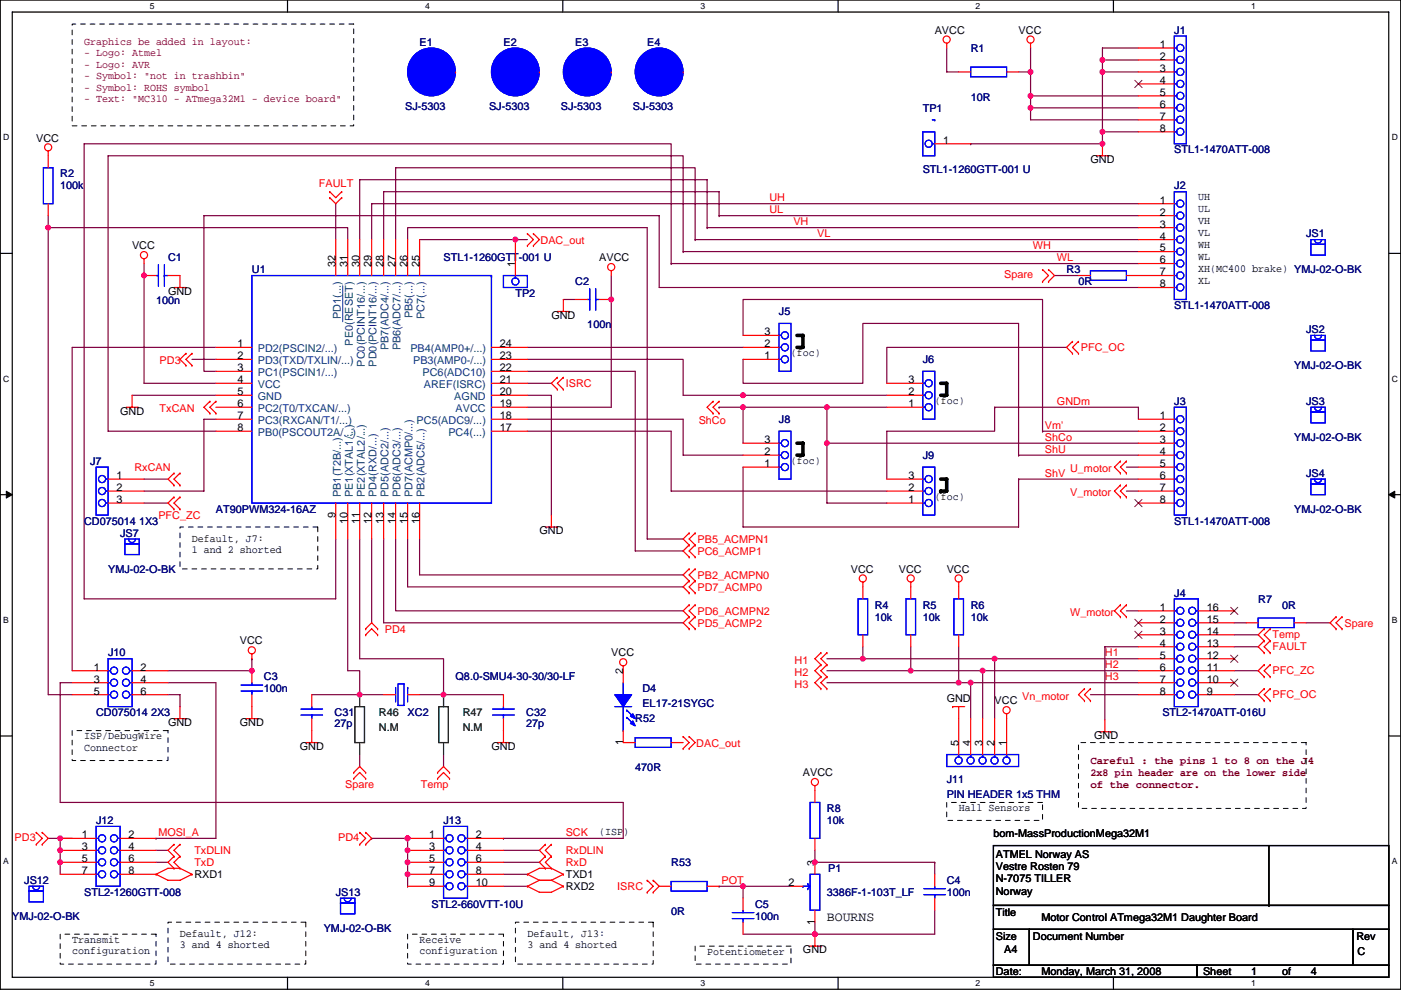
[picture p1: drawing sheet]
<svg xmlns="http://www.w3.org/2000/svg" width="297mm" height="210mm" viewBox="0 0 297 210" stroke-linecap="round" stroke-linejoin="round" font-family="sans-serif">
<path d="M.1 0h296.9v209.8h-296.9zM2.6 2.6h291.8v204.7h-291.8z" fill="none" stroke="#000" stroke-width=".25"/>
<g fill="#fff">
<path d="M31.8 .3h1v2h-1z"/>
<path d="M31.8 207.5h1v2.1h-1z"/>
</g>
<path d="M61 0v2.6M61 207.3v2.5" fill="none" stroke="#000" stroke-width=".25"/>
<g fill="#fff">
<path d="M90.1 .3h1v2h-1z"/>
<path d="M90.1 207.5h1v2.1h-1z"/>
</g>
<path d="M119.3 0v2.6M119.3 207.3v2.5" fill="none" stroke="#000" stroke-width=".25"/>
<g fill="#fff">
<path d="M148.5 .3h1v2h-1z"/>
<path d="M148.5 207.5h1v2.1h-1z"/>
</g>
<path d="M177.7 0v2.6M177.7 207.3v2.5" fill="none" stroke="#000" stroke-width=".25"/>
<g fill="#fff">
<path d="M206.9 .3h1v2h-1z"/>
<path d="M206.9 207.5h1v2.1h-1z"/>
</g>
<path d="M236.1 0v2.6M236.1 207.3v2.5" fill="none" stroke="#000" stroke-width=".25"/>
<g fill="#fff">
<path d="M265.2 .3h1v2h-1z"/>
<path d="M265.2 207.5h1v2.1h-1z"/>
<path d="M.7 28.2h1.3v2h-1.3z"/>
<path d="M295.1 28.2h1.3v2h-1.3z"/>
<path d="M.7 79.3h1.3v2.1h-1.3z"/>
<path d="M295.1 79.3h1.3v2.1h-1.3z"/>
</g>
<path d="M.1 53.7h2.5M294.4 53.7h2.6" fill="none" stroke="#000" stroke-width=".25"/>
<g fill="#fff">
<path d="M.7 130.5h1.2v2h-1.2z"/>
<path d="M295.1 130.5h1.2v2h-1.2z"/>
</g>
<path d="M.1 104.9h2.5M294.4 104.9h2.6" fill="none" stroke="#000" stroke-width=".25"/>
<path d="M1.3 104.2l1.3 .7-1.3 .7zM294.4 104.9l1.3-.7v1.4z" fill="#000" stroke="#000" stroke-width=".21"/>
<g fill="#fff">
<path d="M.7 181.7h1.2v2h-1.2z"/>
<path d="M295.1 181.7h1.2v2h-1.2z"/>
</g>
<path d="M.1 156.1h2.5M294.4 156.1h2.6M210.6 179.3h83.8v12.7h-83.8zM269 179.3v12.7M210.6 192h83.8v5.1h-83.8zM210.6 197.1h7.6v7.6h-7.6zM218.2 197.1h68.6v7.6h-68.6zM269 192h.1M286.8 197.1h7.6v7.6h-7.6zM210.6 204.7h43.2v2.6h-43.2zM253.8 204.7h40.6v2.6h-40.6z" fill="none" stroke="#000" stroke-width=".25"/>
<g fill="none" stroke="#800040" stroke-width=".25">
<path d="M200.7 10.2v5.1h2.6M216 15.3h2.5M218.5 15.3h.1M218.5 10.2v5.1M218.5 15.3v5M233.7 12.7h7.7M233.7 12.7h.1M233.7 15.3h7.7M233.7 15.3h.1M233.7 12.7v17.8h-27.9M241.4 10.2h-7.7v2.5M205.8 30.5h.1"/>
<path d="M218.5 22.9v2.5h22.9M218.5 22.9h.1M218.5 20.3h.1M218.5 20.3v2.6M218.5 22.9h22.9M218.5 20.3h22.9M233.7 28h7.7M233.7 28h.1M10.2 48.3v99h5.1M10.2 48.3h.1M10.2 45.7v2.6h63.5v2.5M30.5 55.9v2.5"/>
<path d="M30.5 58.4h.1M30.5 58.4v22.9h15.3M71.2 43.2v7.6M78.8 43.2h.1M78.8 43.2v7.6M78.8 43.2h162.6M83.9 50.8v-15.2h63.5v15.2M86.4 50.8v-2.5h50.8v66h7.6M89 50.8h20.3M109.3 50.8h.1M109.3 50.8h2.5M129.6 58.4v5.1"/>
<path d="M142.3 55.9h.1M142.3 55.9v-25.4h-124.5v96.5h53.4v-12.7M142.3 55.9h99.1M144.8 53.4h.1M144.8 53.4v-20.4h-121.9v58.5h22.9M144.8 53.4h96.6M147.4 50.8h.1M147.4 50.8h94M149.9 48.3h.1M149.9 48.3v-10.2h-73.6v12.7M149.9 48.3h91.5M152.5 45.7h.1"/>
<path d="M152.5 45.7v-5h-71.2v10.1M152.5 45.7h88.9M223.6 58.4h5.1M40.7 76.2h5.1M45.8 73.7h-30.5v68.6M111.8 78.8h22.9v38.1h10.1M111.8 73.7h45.7M111.8 76.2h33v7.6h12.7M119.4 63.5h2.6M129.6 63.5h.1M129.6 63.5v22.9h-17.8M157.5 71.1v-7.6h63.5v28"/>
<path d="M157.5 76.2v5.1h25.4v-12.7h33.1v27.9M226.1 73.7h-38.1v7.6M241.4 61h-101.6v-15.3h-96.6v33.1h2.6M28 83.8h17.8M45.8 88.9h-2.6v15.3h-12.7M111.8 83.8h5.1v25.4M111.8 88.9h33v7.6h12.7M111.8 81.3h5.1M111.8 91.5h30.5v12.7h45.7M152.5 86.4h.1M152.5 86.4h5M157.5 83.8h.1"/>
<path d="M157.5 86.4h17.8v7.6M157.5 86.4v7.6M157.5 99.1v12.7h58.5v-10.2M157.5 83.8h30.5M175.3 94h.1M175.3 94v12.7h12.7M175.3 86.4h.1M175.3 94h66.1M175.3 86.4h12.7M210.9 86.4v5.1h-22.9v10.1M210.9 86.4h.1M210.9 86.4h30.5v2.5"/>
<path d="M216 96.5h.1M216 96.5h25.4M221 91.5h.1M221 91.5h20.4M238.8 99.1h2.6M30.5 101.6h5.1M30.5 106.7h5.1M73.7 114.3v28h2.6v5M76.3 114.3v25.4h17.7v7.6M78.8 114.3v17.8M81.3 114.3v17.8h63.5M83.9 114.3v15.3h60.9"/>
<path d="M86.4 114.3v10.2h58.4M89 114.3v7.6h55.8M216 101.6h.1M216 101.6h25.4M238.8 104.2h2.6M53.4 139.7v2.6h-17.8M53.4 139.7h.1M175.3 139.7h7.6M182.9 139.7h28v12.7M182.9 139.7h.1M182.9 137.2v2.5M193.1 137.2v5.1"/>
<path d="M203.3 137.2v7.6M210.9 139.7h.1M210.9 139.7h30.5M238.8 129.6h2.6M241.4 137.2h-7.2v15.5M261.7 137.2h5.1M261.7 134.6h5.1M261.7 132.1h2.5M276.9 132.1h5.1M15.3 144.8h-2.5v25.4h119.3v7.6h-25.4M35.6 147.3h2.6v2.6M35.6 144.8h10.2v33h-12.7"/>
<path d="M66.1 147.3h10.2M76.3 147.3h.1M76.3 147.3h5M89 147.3h5M94 147.3h.1M106.7 147.3h-12.7v2.6M175.3 144.8h28M175.3 142.3h17.8M193.1 142.3h.1M193.1 142.3h48.3M203.3 144.8h2.5v7.6M203.3 144.8h.1"/>
<path d="M205.8 144.8h.1M205.8 144.8h35.6M208.3 142.3h.1M208.3 142.3v10.1M231.2 147.3h10.2M261.7 142.3h5.1M261.7 147.3h5.1M10.2 177.8h2.6M12.8 177.8v2.6M12.8 177.8h.1M12.8 177.8h2.5M33.1 177.8h.1"/>
<path d="M76.3 160v2.6M78.8 177.8h.1M78.8 177.8h7.6M86.4 177.8h.1M86.4 177.8v10.2M94 160v2.6M106.7 177.8h.1M12.8 182.9h.1M12.8 180.4h.1M12.8 180.4v5M33.1 182.9h2.5M33.1 180.4h2.5"/>
<path d="M86.4 182.9h.1M86.4 180.4h.1M86.4 188h.1M106.7 182.9h7.7M106.7 185.4h5.1M106.7 180.4h7.7M106.7 188h5.1M152.5 188h.1M152.5 188h5M157.5 188h10.2M157.5 188h.1M157.5 188v2.5"/>
<path d="M172.8 195.6v2.5M172.8 180.4v2.5h25.4M172.8 198.1h.1M198.2 182.9h.1M198.2 182.9v2.5M198.2 193.1v5h-40.7"/>
</g>
<g fill="#f0f" stroke="#f0f" stroke-width=".25">
<circle cx="53.4" cy="142.2" r=".5"/>
<circle cx="233.7" cy="12.7" r=".5"/>
<circle cx="233.7" cy="15.2" r=".5"/>
<circle cx="233.7" cy="27.9" r=".5"/>
<circle cx="218.5" cy="15.2" r=".5"/>
<circle cx="218.5" cy="22.9" r=".5"/>
<circle cx="218.5" cy="20.3" r=".5"/>
<circle cx="172.8" cy="198.1" r=".5"/>
<circle cx="129.6" cy="63.5" r=".5"/>
<circle cx="210.9" cy="139.7" r=".5"/>
<circle cx="208.3" cy="142.2" r=".5"/>
<circle cx="205.8" cy="144.8" r=".5"/>
<circle cx="172.8" cy="182.9" r=".5"/>
<circle cx="30.5" cy="58.4" r=".5"/>
<circle cx="10.2" cy="48.3" r=".5"/>
<circle cx="12.7" cy="182.9" r=".5"/>
<circle cx="12.7" cy="180.3" r=".5"/>
<circle cx="12.7" cy="177.8" r=".5"/>
<circle cx="86.4" cy="182.9" r=".5"/>
<circle cx="86.4" cy="177.8" r=".5"/>
<circle cx="86.4" cy="180.3" r=".5"/>
<circle cx="157.5" cy="188" r=".5"/>
<circle cx="182.9" cy="139.7" r=".5"/>
<circle cx="193.1" cy="142.2" r=".5"/>
<circle cx="203.2" cy="144.8" r=".5"/>
<circle cx="109.3" cy="50.8" r=".5"/>
<circle cx="157.5" cy="83.8" r=".5"/>
<circle cx="175.3" cy="94" r=".5"/>
<circle cx="233.7" cy="30.5" r=".5"/>
<circle cx="157.5" cy="86.4" r=".5"/>
<circle cx="175.3" cy="86.4" r=".5"/>
<circle cx="76.2" cy="147.3" r=".5"/>
<circle cx="94" cy="147.3" r=".5"/>
<circle cx="86.4" cy="185.4" r=".5"/>
</g>
<g fill="none" stroke="#f00" stroke-width=".25">
<path d="M96.6 15.3h.1M114.4 15.3h.1M129.6 15.3h.1M144.8 15.3h.1M200.7 9.2v1M203.3 15.3h2.5M213.4 15.3h2.6M218.5 9.2v1M241.4 15.3h7.6M241.4 10.2h7.6M241.4 12.7h7.6M241.4 17.8h7.6"/>
<path d="M10.2 32v3.6M198.2 30.5h7.6M232.5 33h2.5M233.7 30.5v2.5M235 33h.1M241.4 20.3h7.6M241.4 22.9h7.6M241.4 25.4h7.6M241.4 28h7.6M10.2 43.2v2.5M30.5 54.9v1M30.5 58.4h2.6"/>
<path d="M35.6 58.4h2.6v2.6M69.9 41.9h.1M69.9 40.7h.1M69.9 41.9l1.3 1.3 1.3-1.3M69.9 40.7l1.3 1.2 1.3-1.2M71.2 50.8v7.6M72.5 41.9h.1M72.5 40.7h.1M73.7 50.8v7.6M76.3 50.8v7.6M78.8 50.8v7.6M81.3 50.8v7.6"/>
<path d="M83.9 50.8v7.6M86.4 50.8v7.6M89 50.8v7.6M109.3 50.8v7.6M111.8 49.6h.1M111.8 52.1h.1M111.8 49.6l1.3 1.2-1.3 1.3M113.1 49.6h.1M113.1 52.1h.1M113.1 49.6l1.3 1.2-1.3 1.3M129.6 57.4v1M221 57.2h.1"/>
<path d="M221 59.7h.1M221 57.2l1.3 1.2-1.3 1.3M222.3 59.7h.1M222.3 57.2h.1M222.3 57.2l1.3 1.2-1.3 1.3M228.7 58.4h2.5M238.8 58.4h10.2M241.4 43.2h7.6M241.4 45.7h7.6M241.4 48.3h7.6M241.4 50.8h7.6M241.4 53.4h7.6"/>
<path d="M241.4 55.9h7.6M36.9 61h2.5M39.4 61h.1M39.4 75h.1M39.4 77.5h.1M39.4 75l-1.2 1.2 1.2 1.3M40.7 75h.1M40.7 77.5h.1M40.7 75l-1.3 1.2 1.3 1.3M45.8 76.2h7.6M45.8 73.7h7.6M45.8 78.8h7.6"/>
<path d="M104.2 76.2h7.6M104.2 73.7h7.6M104.2 78.8h7.6M118.2 66.1h2.5M119.4 63.5v2.6M120.7 66.1h.1M122 63.5h2.5M127.1 63.5h2.5M157.5 76.2h7.7M157.5 73.7h7.7M157.5 71.1h7.7M227.4 72.4h.1"/>
<path d="M227.4 75h.1M227.4 72.4l-1.3 1.3 1.3 1.3M228.7 75h.1M228.7 72.4h.1M228.7 72.4l-1.3 1.3 1.3 1.3M241.4 61h7.6M26.7 86.4h2.6M28 83.8v2.6M29.3 86.4h.1M44.5 85.1h.1M44.5 87.7h.1M44.5 85.1l-1.3 1.3 1.3 1.3"/>
<path d="M45.8 85.1h.1M45.8 87.7h.1M45.8 86.4h7.6M45.8 85.1l-1.3 1.3 1.3 1.3M45.8 81.3h7.6M45.8 83.8h7.6M45.8 88.9h7.6M45.8 91.5h7.6M104.2 86.4h7.6M104.2 81.3h7.6M104.2 83.8h7.6M104.2 88.9h7.6"/>
<path d="M104.2 91.5h7.6M118.2 80h.1M118.2 82.6h.1M118.2 80l-1.3 1.3 1.3 1.3M119.4 82.6h.1M119.4 80h.1M119.4 80l-1.2 1.3 1.2 1.3M151.2 85.1h.1M151.2 87.7h.1M151.2 85.1l-1.3 1.3 1.3 1.3M152.5 85.1h.1M152.5 87.7h.1"/>
<path d="M152.5 85.1l-1.3 1.3 1.3 1.3M157.5 94h7.7M157.5 96.5h7.7M157.5 99.1h7.7M188 86.4h7.6M188 81.3h7.6M188 83.8h7.6M237.5 97.8h.1M237.5 97.8l-1.2 1.3 1.2 1.3M238.8 97.8h.1M238.8 97.8l-1.3 1.3 1.3 1.3M241.4 88.9h7.6"/>
<path d="M241.4 91.5h7.6M241.4 94h7.6M241.4 96.5h7.6M241.4 99.1h7.6M22.9 106.7h7.6M22.9 104.2h7.6M22.9 101.6h7.6M36.9 100.4h.1M36.9 102.9h.1M36.9 105.4h.1M36.9 108h.1M36.9 100.4l-1.3 1.2 1.3 1.3"/>
<path d="M36.9 105.4l-1.3 1.3 1.3 1.3M38.2 102.9h.1M38.2 100.4h.1M38.2 108h.1M38.2 105.4h.1M38.2 100.4l-1.3 1.2 1.3 1.3M38.2 105.4l-1.3 1.3 1.3 1.3M71.2 106.7v7.6M73.7 106.7v7.6M76.3 106.7v7.6M78.8 106.7v7.6M81.3 106.7v7.6"/>
<path d="M83.9 106.7v7.6M86.4 106.7v7.6M89 106.7v7.6M115.6 111.8h2.6M116.9 109.2v2.6M118.2 111.8h.1M146.1 115.6h.1M146.1 118.1h.1M146.1 113.1h.1M146.1 115.6l-1.3 1.3 1.3 1.2M146.1 113.1l-1.3 1.2 1.3 1.3M147.4 118.1h.1"/>
<path d="M147.4 115.6h.1M147.4 113.1h.1M147.4 115.6l-1.3 1.3 1.3 1.2M147.4 113.1l-1.3 1.2 1.3 1.3M188 106.7h7.6M188 104.2h7.6M188 101.6h7.6M237.5 100.4h.1M237.5 102.9h.1M237.5 105.4h.1M237.5 102.9l-1.2 1.3 1.2 1.2M238.8 100.4h.1"/>
<path d="M238.8 102.9h.1M238.8 105.4h.1M238.8 102.9l-1.3 1.3 1.3 1.2M241.4 106.7h7.6M241.4 104.2h7.6M241.4 101.6h7.6M53.4 138.7v1M77.5 133.4h.1M77.5 134.6h.1M77.5 133.4l1.3-1.3 1.3 1.3M77.5 134.6l1.3-1.2 1.3 1.2M80.1 133.4h.1"/>
<path d="M80.1 134.6h.1M146.1 130.8h.1M146.1 133.4h.1M146.1 123.2h.1M146.1 125.8h.1M146.1 128.3h.1M146.1 120.7h.1M146.1 130.8l-1.3 1.3 1.3 1.3M146.1 123.2l-1.3 1.3 1.3 1.3M146.1 128.3l-1.3 1.3 1.3 1.2M146.1 120.7l-1.3 1.2 1.3 1.3M147.4 133.4h.1"/>
<path d="M147.4 130.8h.1M147.4 125.8h.1M147.4 123.2h.1M147.4 128.3h.1M147.4 120.7h.1M147.4 130.8l-1.3 1.3 1.3 1.3M147.4 123.2l-1.3 1.3 1.3 1.3M147.4 128.3l-1.3 1.3 1.3 1.2M147.4 120.7l-1.3 1.2 1.3 1.3M174 138.5h.1M174 138.5l-1.2 1.2 1.2 1.3M175.3 138.5h.1"/>
<path d="M175.3 138.5l-1.3 1.2 1.3 1.3M182.9 123.5v3.5M182.9 134.6v2.6M193.1 123.5v3.5M193.1 134.6v2.6M203.3 123.5v3.5M203.3 134.6v2.6M237.5 128.3h.1M237.5 130.8h.1M237.5 128.3l-1.2 1.3 1.2 1.2M238.8 128.3h.1M238.8 130.8h.1"/>
<path d="M238.8 128.3l-1.3 1.3 1.3 1.2M241.4 132.1h7.6M241.4 129.6h7.6M241.4 134.6h7.6M241.4 137.2h7.6M241.4 139.7h7.6M254.1 132.1h7.6M254.1 129.6h7.6M254.1 134.6h7.6M254.1 137.2h7.6M254.1 139.7h7.6M264.2 132.1h2.6"/>
<path d="M268 135.9h.1M268 138.5h.1M268 133.4h.1M268 135.9l-1.2 1.3 1.2 1.3M268 133.4l-1.2 1.2 1.2 1.3M269.3 138.5h.1M269.3 135.9h.1M269.3 133.4h.1M269.3 135.9l-1.3 1.3 1.3 1.3M269.3 133.4l-1.3 1.2 1.3 1.3M274.4 132.1h2.5M283.3 130.8h.1"/>
<path d="M283.3 133.4h.1M283.3 130.8l-1.3 1.3 1.3 1.3M284.5 133.4h.1M284.5 130.8h.1M284.5 130.8l-1.2 1.3 1.2 1.3M15.3 142.3h7.6M15.3 144.8h7.6M15.3 147.3h7.6M28 142.3h7.6M28 144.8h7.6M28 147.3h7.6M36.9 152.4h2.5"/>
<path d="M38.2 149.9v2.5M39.4 152.4h.1M52.1 152.4h2.6M53.4 147.3v5.1M53.4 142.3v2.5M54.7 152.4h.1M64.8 157.5h2.6M66.1 152.4v5.1M66.1 147.3v2.6M67.4 157.5h.1M81.3 147.3h2.6M86.4 147.3h2.6"/>
<path d="M105.5 157.5h2.5M106.7 152.4v5.1M106.7 147.3v2.6M108 157.5h.1M132.1 141.2v3.6M132.1 155v2.5h2.6M142.3 157.5h2.5M144.8 156.2h.1M144.8 158.8h.1M144.8 156.2l1.3 1.3-1.3 1.3M146.1 156.2h.1M146.1 158.8h.1"/>
<path d="M146.1 156.2l1.3 1.3-1.3 1.3M174 141h.1M174 143.5h.1M174 146.1h.1M174 141l-1.2 1.3 1.2 1.2M174 143.5l-1.2 1.3 1.2 1.3M175.3 141h.1M175.3 143.5h.1M175.3 146.1h.1M175.3 141l-1.3 1.3 1.3 1.2M175.3 143.5l-1.3 1.3 1.3 1.3M202 149.9h.1"/>
<path d="M202 149.9h2.5M203.3 149.9v10.1M205.8 152.4v7.6M208.3 152.4v7.6M210.9 152.4v7.6M213.4 151.4v8.6M229.9 146.1h.1M229.9 148.6h.1M229.9 146.1l-1.2 1.2 1.2 1.3M231.2 146.1h.1M231.2 148.6h.1M231.2 146.1l-1.3 1.2 1.3 1.3"/>
<path d="M233 155.2h2.5M234.2 152.7v2.5M235.5 155.2h.1M241.4 142.3h7.6M241.4 144.8h7.6M241.4 147.3h7.6M254.1 142.3h7.6M254.1 144.8h7.6M254.1 147.3h7.6M268 141h.1M268 143.5h.1M268 146.1h.1"/>
<path d="M268 148.6h.1M268 141l-1.2 1.3 1.2 1.2M268 146.1l-1.2 1.2 1.2 1.3M269.3 143.5h.1M269.3 141h.1M269.3 148.6h.1M269.3 146.1h.1M269.3 141l-1.3 1.3 1.3 1.2M269.3 146.1l-1.3 1.2 1.3 1.3M7.7 176.6h.1M7.7 179.1h.1M7.7 176.6l1.3 1.2-1.3 1.3"/>
<path d="M9 179.1h.1M9 176.6h.1M9 176.6l1.2 1.2-1.2 1.3M12.8 177.8h7.6M25.5 177.8h7.6M36.9 179.1h.1M36.9 179.1l-1.3 1.3 1.3 1.2M38.2 179.1h.1M38.2 179.1l-1.3 1.3 1.3 1.2M75 163.9h.1M75 165.1h.1M75 163.9l1.3-1.3 1.2 1.3"/>
<path d="M75 165.1l1.3-1.2 1.2 1.2M76.3 176.6h.1M76.3 179.1h.1M76.3 176.6l1.2 1.2-1.2 1.3M77.5 179.1h.1M77.5 176.6h.1M77.5 163.9h.1M77.5 165.1h.1M77.5 176.6l1.3 1.2-1.3 1.3M86.4 177.8h7.6M92.8 163.9h.1M92.8 165.1h.1"/>
<path d="M92.8 163.9l1.2-1.3 1.3 1.3M92.8 165.1l1.2-1.2 1.3 1.2M95.3 163.9h.1M95.3 165.1h.1M99.1 177.8h7.6M115.6 179.1h.1M115.6 179.1l-1.2 1.3 1.2 1.2M116.9 179.1h.1M116.9 179.1l-1.3 1.3 1.3 1.2M172.8 166.6v3.6M172.8 177.8v2.6M12.8 180.4h7.6"/>
<path d="M12.8 182.9h7.6M12.8 185.4h7.6M25.5 180.4h7.6M25.5 182.9h7.6M25.5 185.4h7.6M33.1 185.4l2.5 1.3h2.6l2.5-1.3M33.1 185.4h.1M36.9 181.6h.1M36.9 184.2h.1M36.9 181.6l-1.3 1.3 1.3 1.3M38.2 184.2h-2.6l-2.5 1.2M38.2 181.6h.1"/>
<path d="M38.2 184.2h.1M38.2 184.2l2.5 1.2M38.2 181.6l-1.3 1.3 1.3 1.3M40.7 185.4h.1M86.4 188h7.6M86.4 180.4h7.6M86.4 182.9h7.6M86.4 185.4h7.6M99.1 188h7.6M99.1 180.4h7.6M99.1 182.9h7.6M99.1 185.4h7.6"/>
<path d="M111.8 185.4h.1M111.8 188l2.6 1.3h2.5l2.5-1.3M111.8 188h.1M111.8 185.4l2.6 1.3M114.4 186.7h2.5M114.4 186.7l-2.6 1.3M115.6 181.6h.1M115.6 184.2h.1M115.6 181.6l-1.2 1.3 1.2 1.3M116.9 184.2h-2.5l-2.6 1.2M116.9 181.6h.1M116.9 184.2h.1"/>
<path d="M116.9 184.2l2.5 1.2M116.9 186.7l2.5 1.3M116.9 181.6l-1.3 1.3 1.3 1.3M119.4 185.4h.1M119.4 188h.1M119.4 185.4l-2.5 1.3M137.2 189.3h.1M137.2 186.7h.1M137.2 186.7l1.3 1.3-1.3 1.3M138.5 186.7h.1M138.5 189.3h.1M138.5 186.7l1.3 1.3"/>
<path d="M139.8 188l-1.3 1.3M139.8 188h2.5M149.9 188h2.6M157.5 190.5v2.6M157.5 195.6v2.5M167.7 188h2.5M172.8 198.1v2.6M172.8 182.9v2.5M172.8 193.1v2.5M198.2 185.4v2.6M198.2 190.5v2.6M171.5 200.7h2.5"/>
<path d="M174 200.7h.1"/>
<circle cx="200.7" cy="8.4" r=".76"/>
<circle cx="218.5" cy="8.4" r=".76"/>
<circle cx="10.2" cy="31.2" r=".76"/>
<circle cx="30.5" cy="54.1" r=".76"/>
<circle cx="129.6" cy="56.6" r=".76"/>
<circle cx="53.4" cy="137.9" r=".76"/>
<circle cx="182.9" cy="122.7" r=".76"/>
<circle cx="193.1" cy="122.7" r=".76"/>
<circle cx="203.2" cy="122.7" r=".76"/>
<circle cx="132.1" cy="140.5" r=".76"/>
<circle cx="213.4" cy="150.6" r=".76"/>
<circle cx="172.8" cy="165.9" r=".76"/>
</g>
<path d="M15.3 5.1h59.7v21.6h-59.7zM38.2 111.8h29.2v8.9h-29.2zM15.3 155h20.3v6.3h-20.3zM228.7 157.5h48.2v14h-48.2zM200.7 170.2h20.3v3.8h-20.3zM12.8 198.1h20.3v6.4h-20.3zM35.6 195.6h29.2v8.9h-29.2zM86.4 198.1h20.3v6.4h-20.3zM109.3 195.6h29.2v8.9h-29.2zM147.4 200.7h20.3v3.8h-20.3z" fill="none" stroke="#000" stroke-width=".21" stroke-dasharray="1 1 1 1 1 1 1 1"/>
<path d="M169 71.1h1.2v2.6h-1.2M169 94h1.2v2.5h-1.2M199.4 81.3h1.3v2.5h-1.3M199.4 101.6h1.3v2.6h-1.3M199.4 104.2h.1" fill="none" stroke="#000" stroke-width=".76"/>
<g fill="#00f" stroke="#00f" stroke-width=".25">
<path d="M130.4 147.3h3.5l-1.8 2.6z" fill-rule="evenodd"/>
<path d="M134.2 152.9l.5 1-1-.5z" fill-rule="evenodd"/>
<path d="M134.2 151.4l.5 1-1-.5z" fill-rule="evenodd"/>
<path d="M130.4 147.3h3.5l-1.8 2.6z" fill-rule="evenodd"/>
<path d="M134.2 152.9l.5 1-1-.5z" fill-rule="evenodd"/>
<path d="M134.2 151.4l.5 1-1-.5z" fill-rule="evenodd"/>
<circle cx="124.5" cy="15.2" r="5.1"/>
<circle cx="91.5" cy="15.2" r="5.1"/>
<circle cx="109.3" cy="15.2" r="5.1"/>
<circle cx="139.7" cy="15.2" r="5.1"/>
</g>
<g fill="none" stroke="#00f" stroke-width=".25">
<path d="M205.8 14.2h7.6v2.1h-7.6zM249 7.6h2.5v22.9h-2.5zM249 12.7h.5M249 15.3h.5M249 10.2h.5M249 17.8h.5M9.2 35.6h2v7.6h-2zM195.6 28h2.6v5h-2.6zM197.7 30.5h.5M197.7 25.4h.5M198.2 25.4h.1M249 22.9h.5"/>
<path d="M249 28h.5M249 25.4h.5M249 20.3h.5M33.1 58.4h.5M33.6 56.2v4.5M34.9 56.2v4.5M34.9 58.4h.1M34.9 58.4h.7M53.4 58.4h50.8v48.3h-50.8zM104.2 58.4h.1M104.2 58.4v.5M106.7 58.4h5.1v2.6h-5.1z"/>
<path d="M109.3 58.4v.5M231.2 57.4h7.6v2.1h-7.6zM249 40.7h2.5v22.8h-2.5zM249 45.7h.5M249 48.3h.5M249 43.2h.5M249 50.8h.5M249 55.9h.5M249 58.4h.5M249 53.4h.5M277.9 51.8h3.1v2.3h-3.1zM277.9 50.8h3.1v1h-3.1z"/>
<path d="M278.7 50.8a.75 .75 0 0 0 .7 .8 .75 .75 0 0 0 .8-.8M124.5 63.5h.5M125 61.2v4.6M126.3 61.2v4.6M126.3 63.5h.1M126.3 63.5h.8M165.2 68.6h2.5v10.2h-2.5zM165.2 76.2h.5M165.2 73.7h.5M165.2 71.1h.5M195.6 78.8h2.6v10.1h-2.6zM249 61h.5"/>
<path d="M277.9 72.2h3.1v2.2h-3.1zM277.9 71.1h3.1v1.1h-3.1zM278.7 71.1a.75 .75 0 0 0 .7 .8 .75 .75 0 0 0 .8-.8M20.4 99.1h2.5v10.1h-2.5zM165.2 91.5h2.5v10.1h-2.5zM165.2 99.1h.5M165.2 96.5h.5M165.2 94h.5M195.6 86.4h.5M195.6 83.8h.5M195.6 81.3h.5M195.6 99.1h2.6v10.1h-2.6z"/>
<path d="M249 86.4h2.5v22.8h-2.5zM249 91.5h.5M249 94h.5M249 88.9h.5M249 96.5h.5M249 99.1h.5M277.9 87.4h3.1v2.3h-3.1zM277.9 86.4h3.1v1h-3.1zM278.7 86.4a.75 .75 0 0 0 .7 .7 .75 .75 0 0 0 .8-.7M22.4 101.6h.5M22.4 104.2h.5M22.4 106.7h.5"/>
<path d="M26.5 115.3h3v2.3h-3zM26.5 114.3h3v1h-3zM27.2 114.3a.75 .75 0 0 0 .8 .8 .75 .75 0 0 0 .7-.8M195.6 106.7h.5M195.6 104.2h.5M195.6 101.6h.5M249 101.6h.5M249 106.7h.5M249 104.2h.5M277.9 102.6h3.1v2.3h-3.1zM277.9 101.6h3.1v1h-3.1zM278.7 101.6a.75 .75 0 0 0 .7 .8 .75 .75 0 0 0 .8-.8"/>
<path d="M22.9 139.7h5.1v10.2h-5.1zM181.9 127h2.1v7.6h-2.1zM192.1 127h2v7.6h-2zM202.2 127h2.1v7.6h-2.1zM249 127h5.1v22.9h-5.1zM249 129.6h.5M249 132.1h.5M249 134.6h.5M249 137.2h.5M249 139.7h.5M253.6 129.6h.5M253.6 134.6h.5"/>
<path d="M253.6 137.2h.5M253.6 139.7h.5M253.6 132.1h.5M266.8 131.1h7.6v2h-7.6zM22.9 142.3h.5M22.9 144.8h.5M22.9 147.3h.5M27.5 142.3h.5M27.5 147.3h.5M27.5 144.8h.5M51.1 146.6h4.6M51.1 145.3h4.6"/>
<path d="M53.4 144.8v.5M53.4 146.6h.1M53.4 146.6v.7M63.8 151.7h4.6M63.8 150.4h4.6M66.1 149.9v.5M66.1 151.7h.1M66.1 151.7v.7M83.9 145.8v3.1M84.4 145.1h1.3v4.5h-1.3zM86.4 145.8h.1M86.4 145.8v3.1"/>
<path d="M104.5 151.7h4.5M104.5 150.4h4.5M106.7 149.9v.5M106.7 151.7h.1M106.7 151.7v.7M130.4 149.9h3.5M132.1 144.8v2.5M132.1 155h.1M132.1 149.9v5.1M132.9 150.6h.1M132.9 152.2h.1M132.9 150.6l1.5 1.6"/>
<path d="M132.9 152.2l1.5 1.5M134.7 156.5h7.6v2h-7.6zM249 142.3h.5M249 144.8h.5M249 147.3h.5M253.6 142.3h.5M253.6 144.8h.5M253.6 147.3h.5M20.4 175.3h5.1v12.7h-5.1zM20.4 177.8h.5M25 177.8h.5M94 175.3h5.1v15.2h-5.1z"/>
<path d="M94 177.8h.5M98.6 177.8h.5M171.8 170.2h2v7.6h-2zM200.7 160h15.3v2.6h-15.3zM203.3 160v.5M205.8 160h.1M205.8 160v.5M208.3 160v.5M210.9 160v.5M213.4 160v.5M6.2 189h3v2.3h-3zM6.2 188h3v1h-3z"/>
<path d="M6.9 188a.75 .75 0 0 0 .8 .7 .75 .75 0 0 0 .7-.7M20.4 180.4h.5M20.4 182.9h.5M20.4 185.4h.5M25 182.9h.5M25 185.4h.5M25 180.4h.5M72.2 191.5h3v2.3h-3zM72.2 190.5h3v1h-3zM73 190.5a.75 .75 0 0 0 .7 .8 .75 .75 0 0 0 .8-.8M94 180.4h.5M94 182.9h.5"/>
<path d="M94 185.4h.5M94 188h.5M98.6 182.9h.5M98.6 185.4h.5M98.6 188h.5M98.6 180.4h.5M142.3 187h7.6v2h-7.6zM155.3 194.8h4.5M155.3 193.6h4.5M157.5 193.1v.5M157.5 194.8h.1M157.5 194.8v.8"/>
<path d="M170.2 188h.1M170.2 188h1.6M171.3 188.5h.1M171.3 187.5h.1M171.3 187.5l.5 .5M171.8 185.4h2v7.7h-2zM171.8 188l-.5 .5M195.9 189.8h4.6M195.9 188.5h4.6M198.2 188v.5M198.2 189.8h.1M198.2 189.8v.7"/>
<circle cx="250.2" cy="15.2" r=".76"/>
<circle cx="250.2" cy="17.8" r=".76"/>
<circle cx="250.2" cy="12.7" r=".76"/>
<circle cx="250.2" cy="10.2" r=".76"/>
<circle cx="196.9" cy="30.5" r=".76"/>
<circle cx="250.2" cy="27.9" r=".76"/>
<circle cx="250.2" cy="22.9" r=".76"/>
<circle cx="250.2" cy="25.4" r=".76"/>
<circle cx="250.2" cy="20.3" r=".76"/>
<circle cx="109.3" cy="59.7" r=".76"/>
<circle cx="250.2" cy="48.3" r=".76"/>
<circle cx="250.2" cy="50.8" r=".76"/>
<circle cx="250.2" cy="45.7" r=".76"/>
<circle cx="250.2" cy="58.4" r=".76"/>
<circle cx="250.2" cy="55.9" r=".76"/>
<circle cx="250.2" cy="43.2" r=".76"/>
<circle cx="250.2" cy="53.3" r=".76"/>
<circle cx="166.4" cy="73.7" r=".76"/>
<circle cx="166.4" cy="76.2" r=".76"/>
<circle cx="166.4" cy="71.1" r=".76"/>
<circle cx="250.2" cy="61" r=".76"/>
<circle cx="166.4" cy="94" r=".76"/>
<circle cx="166.4" cy="96.5" r=".76"/>
<circle cx="166.4" cy="99.1" r=".76"/>
<circle cx="196.9" cy="86.4" r=".76"/>
<circle cx="196.9" cy="83.8" r=".76"/>
<circle cx="196.9" cy="81.3" r=".76"/>
<circle cx="250.2" cy="94" r=".76"/>
<circle cx="250.2" cy="88.9" r=".76"/>
<circle cx="250.2" cy="96.5" r=".76"/>
<circle cx="250.2" cy="91.4" r=".76"/>
<circle cx="250.2" cy="99.1" r=".76"/>
<circle cx="21.6" cy="101.6" r=".76"/>
<circle cx="21.6" cy="106.7" r=".76"/>
<circle cx="21.6" cy="104.1" r=".76"/>
<circle cx="196.9" cy="101.6" r=".76"/>
<circle cx="196.9" cy="106.7" r=".76"/>
<circle cx="196.9" cy="104.1" r=".76"/>
<circle cx="250.2" cy="101.6" r=".76"/>
<circle cx="250.2" cy="106.7" r=".76"/>
<circle cx="250.2" cy="104.1" r=".76"/>
<circle cx="250.2" cy="139.7" r=".76"/>
<circle cx="250.2" cy="132.1" r=".76"/>
<circle cx="250.2" cy="134.6" r=".76"/>
<circle cx="250.2" cy="129.5" r=".76"/>
<circle cx="250.2" cy="137.2" r=".76"/>
<circle cx="252.8" cy="139.7" r=".76"/>
<circle cx="252.8" cy="132.1" r=".76"/>
<circle cx="252.8" cy="134.6" r=".76"/>
<circle cx="252.8" cy="129.5" r=".76"/>
<circle cx="252.8" cy="137.2" r=".76"/>
<circle cx="24.2" cy="144.8" r=".76"/>
<circle cx="24.2" cy="147.3" r=".76"/>
<circle cx="24.2" cy="142.2" r=".76"/>
<circle cx="26.7" cy="144.8" r=".76"/>
<circle cx="26.7" cy="147.3" r=".76"/>
<circle cx="26.7" cy="142.2" r=".76"/>
<circle cx="250.2" cy="144.8" r=".76"/>
<circle cx="250.2" cy="147.3" r=".76"/>
<circle cx="250.2" cy="142.2" r=".76"/>
<circle cx="252.8" cy="144.8" r=".76"/>
<circle cx="252.8" cy="147.3" r=".76"/>
<circle cx="252.8" cy="142.2" r=".76"/>
<circle cx="21.6" cy="177.8" r=".76"/>
<circle cx="24.2" cy="177.8" r=".76"/>
<circle cx="95.3" cy="177.8" r=".76"/>
<circle cx="97.8" cy="177.8" r=".76"/>
<circle cx="203.2" cy="161.3" r=".76"/>
<circle cx="205.8" cy="161.3" r=".76"/>
<circle cx="208.3" cy="161.3" r=".76"/>
<circle cx="210.9" cy="161.3" r=".76"/>
<circle cx="213.4" cy="161.3" r=".76"/>
<circle cx="21.6" cy="182.9" r=".76"/>
<circle cx="21.6" cy="180.3" r=".76"/>
<circle cx="21.6" cy="185.4" r=".76"/>
<circle cx="24.2" cy="182.9" r=".76"/>
<circle cx="24.2" cy="180.3" r=".76"/>
<circle cx="24.2" cy="185.4" r=".76"/>
<circle cx="95.3" cy="188" r=".76"/>
<circle cx="95.3" cy="182.9" r=".76"/>
<circle cx="95.3" cy="180.3" r=".76"/>
<circle cx="95.3" cy="185.4" r=".76"/>
<circle cx="97.8" cy="188" r=".76"/>
<circle cx="97.8" cy="182.9" r=".76"/>
<circle cx="97.8" cy="180.3" r=".76"/>
<circle cx="97.8" cy="185.4" r=".76"/>
</g>
<g fill="none" stroke="#804000" stroke-width=".21">
<path d="M240.6 17l1.5 1.6M242.1 17l-1.5 1.6M240.6 105.9l1.5 1.6M242.1 105.9l-1.5 1.6M240.6 131.3l1.5 1.6M240.6 133.9l1.5 1.5M242.1 131.3l-1.5 1.6M242.1 133.9l-1.5 1.5M260.9 128.8l1.6 1.5M260.9 139l1.6 1.5M262.4 128.8l-1.5 1.5M262.4 139l-1.5 1.5"/>
<path d="M260.9 144l1.6 1.6M262.4 144l-1.5 1.6"/>
</g>
<path d="M72.7 60.6v7.6" fill="none" stroke="#004080" stroke-width=".21"/>
<path d="M75.2 149.9h2.1v7.6h-2.1zM76.3 147.3v2.6M76.3 157.5v2.5M93 149.9h2.1v7.6h-2.1zM94 147.3v2.6M94 157.5v2.5" fill="none" stroke="#008000" stroke-width=".25"/>
<text font-size="2.8" x="175.3" y="195.3">BOURNS</text>
<g font-size="2.3" fill="#800000">
<text x="17.8" y="9.5">Graphics be added in layout:</text>
<text x="17.8" y="11.9">- Logo: Atmel</text>
<text x="17.8" y="14.4">- Logo: AVR</text>
<text x="17.8" y="16.8">- Symbol: &quot;not in trashbin&quot;</text>
<text x="17.8" y="19.3">- Symbol: ROHS symbol</text>
<text x="17.8" y="21.7">- Text: &quot;MC310 - ATmega32M1 - device board&quot;</text>
<text x="231.2" y="161.9">Careful : the pins 1 to 8 on the J4</text>
<text x="231.2" y="164.5">2x8 pin header are on the lower side</text>
<text x="231.2" y="167.1">of the connector.</text>
</g>
<g font-size="2.3" fill="#000080">
<text x="89" y="9.7">E1</text>
<text x="106.7" y="9.7">E2</text>
<text x="122" y="9.7">E3</text>
<text x="137.2" y="9.7">E4</text>
<text x="205.8" y="11">R1</text>
<text x="249" y="7.2">J1</text>
<text x="85.9" y="23.4">SJ-5303</text>
<text x="103.7" y="23.4">SJ-5303</text>
<text x="118.9" y="23.4">SJ-5303</text>
<text x="134.2" y="23.4">SJ-5303</text>
<text x="195.6" y="23.7">TP1</text>
<text x="205.8" y="21.4">10R</text>
<text x="249" y="32.6">STL1-1470ATT-008</text>
<text x="12.8" y="37.6">R2</text>
<text x="12.8" y="40.2">100k</text>
<text x="195.6" y="36.6">STL1-1260GTT-001 U</text>
<text x="249" y="40.2">J2</text>
<text x="276.9" y="50.3">JS1</text>
<text x="35.6" y="55.4">C1</text>
<text x="53.4" y="58">U1</text>
<text x="94" y="55.4">STL1-1260GTT-001 U</text>
<text x="226.1" y="58">R3</text>
<text x="33.1" y="64.6">100n</text>
<text x="109.3" y="63">TP2</text>
<text x="122" y="60.5">C2</text>
<text x="228.7" y="60.5">0R</text>
<text x="249" y="65.6">STL1-1470ATT-008</text>
<text x="124.5" y="69.6">100n</text>
<text x="165.2" y="66.8">J5</text>
<text x="276.9" y="70.7">JS2</text>
<text x="195.6" y="77">J6</text>
<text x="274.4" y="78.3">YMJ-02-O-BK</text>
<text x="165.2" y="89.7">J8</text>
<text x="249" y="85.9">J3</text>
<text x="276.9" y="85.9">JS3</text>
<text x="274.4" y="93.5">YMJ-02-O-BK</text>
<text x="19.1" y="98.6">J7</text>
<text x="195.6" y="97.3">J9</text>
<text x="276.9" y="101.1">JS4</text>
<text x="17.8" y="111.3">CD075014 1X3</text>
<text x="25.5" y="113.8">JS7</text>
<text x="45.8" y="108.8">AT90PWM324-16AZ</text>
<text x="249" y="111.3">STL1-1470ATT-008</text>
<text x="274.4" y="108.8">YMJ-02-O-BK</text>
<text x="22.9" y="121.5">YMJ-02-O-BK</text>
<text x="185.5" y="129.1">R4</text>
<text x="185.5" y="131.6">10k</text>
<text x="195.6" y="129.1">R5</text>
<text x="195.6" y="131.6">10k</text>
<text x="205.8" y="129.1">R6</text>
<text x="205.8" y="131.6">10k</text>
<text x="249" y="126.5">J4</text>
<text x="266.8" y="127.8">R7</text>
<text x="271.8" y="129.1">0R</text>
<text x="22.9" y="139.2">J10</text>
<text x="55.9" y="144.3">C3</text>
<text x="55.9" y="146.9">100n</text>
<text x="96.6" y="144.3">Q8.0-SMU4-30-30/30-LF</text>
<text x="136.2" y="146.9">D4</text>
<text x="136.2" y="149.9">EL17-21SYGC</text>
<text x="20.4" y="151.9">CD075014 2X3</text>
<text x="70.9" y="151.9">C31</text>
<text x="70.9" y="154.2">27p</text>
<text x="86.4" y="151.9">XC2</text>
<text x="111.6" y="151.9">C32</text>
<text x="111.6" y="154.2">27p</text>
<text x="134.7" y="153.2">R52</text>
<text x="246.4" y="151.9">STL2-1470ATT-016U</text>
<text x="134.7" y="163.6">470R</text>
<text x="200.7" y="166.2">J11</text>
<text x="175.3" y="172.3">R8</text>
<text x="200.7" y="169.2">PIN HEADER 1x5 THM</text>
<text x="20.4" y="174.8">J12</text>
<text x="94" y="174.8">J13</text>
<text x="175.3" y="174.8">10k</text>
<text x="142.3" y="183.7">R53</text>
<text x="175.6" y="185">P1</text>
<text x="5.1" y="187.5">JS12</text>
<text x="17.8" y="190">STL2-1260GTT-008</text>
<text x="71.2" y="190">JS13</text>
<text x="175.3" y="190">3386F-1-103T_LF</text>
<text x="200.7" y="187.5">C4</text>
<text x="200.7" y="190">100n</text>
<text x="2.6" y="195.1">YMJ-02-O-BK</text>
<text x="68.6" y="197.7">YMJ-02-O-BK</text>
<text x="91.5" y="192.6">STL2-660VTT-10U</text>
<text x="142.3" y="194.1">0R</text>
<text x="160.1" y="192.6">C5</text>
<text x="160.1" y="195.1">100n</text>
</g>
<g font-size="2.3">
<text x="198.2" y="7.2">AVCC</text>
<text x="216" y="7.2">VCC</text>
<text x="245.9" y="10.2">1</text>
<text x="245.9" y="12.7">2</text>
<text x="245.9" y="15.2">3</text>
<text x="245.9" y="17.8">4</text>
<text x="245.9" y="20.3">5</text>
<text x="245.9" y="22.9">6</text>
<text x="245.9" y="25.4">7</text>
<text x="245.9" y="27.9">8</text>
<text x="7.7" y="30">VCC</text>
<text x="200" y="30.5">1</text>
<text x="231.2" y="34.6">GND</text>
<text x="245.9" y="43.2">1</text>
<text x="245.9" y="45.7">2</text>
<text x="254.1" y="42.5">UH</text>
<text x="254.1" y="45">UL</text>
<text x="254.1" y="47.6">VH</text>
<text x="28" y="52.9">VCC</text>
<text x="245.9" y="48.3">3</text>
<text x="245.9" y="50.8">4</text>
<text x="245.9" y="53.3">5</text>
<text x="254.1" y="50.1">VL</text>
<text x="254.1" y="52.6">WH</text>
<text x="71.2" y="56.7" transform="rotate(-90 71.2 56.7)">32</text>
<text x="73.7" y="56.7" transform="rotate(-90 73.7 56.7)">31</text>
<text x="76.2" y="56.7" transform="rotate(-90 76.2 56.7)">30</text>
<text x="78.8" y="56.7" transform="rotate(-90 78.8 56.7)">29</text>
<text x="81.3" y="56.7" transform="rotate(-90 81.3 56.7)">28</text>
<text x="83.9" y="56.7" transform="rotate(-90 83.9 56.7)">27</text>
<text x="86.4" y="56.7" transform="rotate(-90 86.4 56.7)">26</text>
<text x="88.9" y="56.7" transform="rotate(-90 88.9 56.7)">25</text>
<text x="109.3" y="56.7" transform="rotate(-90 109.3 56.7)">1</text>
<text x="127.1" y="55.4">AVCC</text>
<text x="245.9" y="55.9">6</text>
<text x="245.9" y="58.4">7</text>
<text x="254.1" y="55.2">WL</text>
<text x="254.1" y="57.7">XH(MC400 brake) YMJ-02-O-BK</text>
<text x="35.6" y="62.5">GND</text>
<text x="245.9" y="61">8</text>
<text x="254.1" y="60.3">XL</text>
<text x="116.9" y="67.6">GND</text>
<text x="162.1" y="71.1">3</text>
<text x="50.4" y="73.7">1</text>
<text x="50.4" y="76.2">2</text>
<text x="106" y="76.2">23</text>
<text x="106" y="73.7">24</text>
<text x="162.1" y="76.2">1</text>
<text x="162.1" y="73.7">2</text>
<text x="167.7" y="75.5">(foc)</text>
<text x="50.4" y="78.7">3</text>
<text x="50.4" y="81.3">4</text>
<text x="50.4" y="83.8">5</text>
<text x="106" y="81.3">21</text>
<text x="106" y="83.8">20</text>
<text x="106" y="78.7">22</text>
<text x="192.6" y="83.8">2</text>
<text x="192.6" y="81.3">3</text>
<text x="25.5" y="87.9">GND</text>
<text x="50.4" y="86.4">6</text>
<text x="50.4" y="88.9">7</text>
<text x="106" y="88.9">18</text>
<text x="106" y="86.4">19</text>
<text x="192.6" y="86.4">1</text>
<text x="198.2" y="85.7">(foc)</text>
<text x="245.9" y="88.9">1</text>
<text x="50.4" y="91.4">8</text>
<text x="106" y="91.4">17</text>
<text x="162.1" y="94">3</text>
<text x="245.9" y="91.4">2</text>
<text x="245.9" y="94">3</text>
<text x="24.7" y="101.6">1</text>
<text x="162.1" y="99.1">1</text>
<text x="162.1" y="96.5">2</text>
<text x="167.7" y="98.4">(foc)</text>
<text x="192.6" y="101.6">3</text>
<text x="245.9" y="96.5">4</text>
<text x="245.9" y="99.1">5</text>
<text x="245.9" y="101.6">6</text>
<text x="24.7" y="104.1">2</text>
<text x="24.7" y="106.7">3</text>
<text x="192.6" y="106.7">1</text>
<text x="192.6" y="104.1">2</text>
<text x="198.2" y="106">(foc)</text>
<text x="245.9" y="104.1">7</text>
<text x="245.9" y="106.7">8</text>
<text x="71.2" y="109.8" transform="rotate(-90 71.2 109.8)">9</text>
<text x="73.7" y="111.1" transform="rotate(-90 73.7 111.1)">10</text>
<text x="76.2" y="111.1" transform="rotate(-90 76.2 111.1)">11</text>
<text x="78.8" y="111.1" transform="rotate(-90 78.8 111.1)">12</text>
<text x="81.3" y="111.1" transform="rotate(-90 81.3 111.1)">13</text>
<text x="83.9" y="111.1" transform="rotate(-90 83.9 111.1)">14</text>
<text x="86.4" y="111.1" transform="rotate(-90 86.4 111.1)">15</text>
<text x="88.9" y="111.1" transform="rotate(-90 88.9 111.1)">16</text>
<text x="114.4" y="113.3">GND</text>
<text x="40.7" y="114.9">Default, J7:</text>
<text x="40.7" y="117.3">1 and 2 shorted</text>
<text x="180.4" y="121.5">VCC</text>
<text x="190.6" y="121.5">VCC</text>
<text x="200.7" y="121.5">VCC</text>
<text x="245.9" y="129.5">1</text>
<text x="255.8" y="129.5">16</text>
<text x="50.9" y="136.7">VCC</text>
<text x="245.9" y="132.1">2</text>
<text x="245.9" y="134.6">3</text>
<text x="245.9" y="137.2">4</text>
<text x="255.8" y="132.1">15</text>
<text x="255.8" y="134.6">14</text>
<text x="255.8" y="137.2">13</text>
<text x="19.9" y="142.2">1</text>
<text x="29.8" y="142.2">2</text>
<text x="129.6" y="139.2">VCC</text>
<text x="132.1" y="143" transform="rotate(-90 132.1 143)">2</text>
<text x="245.9" y="139.7">5</text>
<text x="245.9" y="142.2">6</text>
<text x="255.8" y="139.7">12</text>
<text x="255.8" y="142.2">11</text>
<text x="19.9" y="144.8">3</text>
<text x="19.9" y="147.3">5</text>
<text x="29.8" y="144.8">4</text>
<text x="29.8" y="147.3">6</text>
<text x="200.7" y="148.9">GND</text>
<text x="210.9" y="149.4">VCC</text>
<text x="245.9" y="144.8">7</text>
<text x="245.9" y="147.3">8</text>
<text x="255.8" y="144.8">10</text>
<text x="255.8" y="147.3">9</text>
<text x="35.6" y="154">GND</text>
<text x="50.9" y="154">GND</text>
<text x="17.8" y="156.8">ISP/DebugWire</text>
<text x="17.8" y="159.2">Connector</text>
<text x="63.6" y="159">GND</text>
<text x="104.2" y="159">GND</text>
<text x="132.1" y="158" transform="rotate(-90 132.1 158)">1</text>
<text x="203.2" y="158.3" transform="rotate(-90 203.2 158.3)">5</text>
<text x="205.8" y="158.3" transform="rotate(-90 205.8 158.3)">4</text>
<text x="208.3" y="158.3" transform="rotate(-90 208.3 158.3)">3</text>
<text x="210.9" y="158.3" transform="rotate(-90 210.9 158.3)">2</text>
<text x="213.4" y="158.3" transform="rotate(-90 213.4 158.3)">1</text>
<text x="232" y="156.8">GND</text>
<text x="170.2" y="164.6">AVCC</text>
<text x="203.3" y="172">Hall Sensors</text>
<text x="17.3" y="177.8">1</text>
<text x="27.2" y="177.8">2</text>
<text x="91" y="177.8">1</text>
<text x="100.9" y="177.8">2</text>
<text x="127.1" y="177.1">(ISP)</text>
<text x="210.6" y="177.6">bom-MassProductionMega32M1</text>
<text x="17.3" y="180.3">3</text>
<text x="17.3" y="182.9">5</text>
<text x="17.3" y="185.4">7</text>
<text x="27.2" y="180.3">4</text>
<text x="27.2" y="182.9">6</text>
<text x="27.2" y="185.4">8</text>
<text x="91" y="180.3">3</text>
<text x="91" y="182.9">5</text>
<text x="91" y="185.4">7</text>
<text x="100.9" y="180.3">4</text>
<text x="100.9" y="182.9">6</text>
<text x="100.9" y="185.4">8</text>
<text x="172.8" y="183.7" transform="rotate(-90 172.8 183.7)">3</text>
<text x="211.1" y="181.9">ATMEL Norway AS</text>
<text x="211.1" y="184.5">Vestre Rosten 79</text>
<text x="41.2" y="186.2">RXD1</text>
<text x="91" y="188">9</text>
<text x="100.9" y="188">10</text>
<text x="119.9" y="186.2">TXD1</text>
<text x="119.9" y="188.8">RXD2</text>
<text x="167.2" y="188">2</text>
<text x="211.1" y="187.2">N-7075 TILLER</text>
<text x="211.1" y="189.8">Norway</text>
<text x="172.8" y="196.1" transform="rotate(-90 172.8 196.1)">1</text>
<text x="211.1" y="194.4">Title</text>
<text x="220.8" y="195.4">Motor Control ATmega32M1 Daughter Board</text>
<text x="15.3" y="200">Transmit</text>
<text x="15.3" y="202.4">configuration</text>
<text x="38.2" y="198.7">Default, J12:</text>
<text x="38.2" y="201.1">3 and 4 shorted</text>
<text x="89" y="200">Receive</text>
<text x="89" y="202.4">configuration</text>
<text x="111.8" y="198.7">Default, J13:</text>
<text x="111.8" y="201.1">3 and 4 shorted</text>
<text x="149.9" y="202.5">Potentiometer</text>
<text x="170.2" y="202.2">GND</text>
<text x="211.1" y="199.4">Size</text>
<text x="212.9" y="202.2">A4</text>
<text x="219" y="199.4">Document Number</text>
<text x="287.6" y="199.4">Rev</text>
<text x="287.8" y="202.5">C</text>
<text x="211.1" y="206.8">Date:</text>
<text x="220.8" y="206.8">Monday, March 31, 2008</text>
<text x="255.1" y="206.8">Sheet</text>
<text x="265.2" y="206.8">1</text>
<text x="271.8" y="206.8">of</text>
<text x="277.9" y="206.8">4</text>
</g>
<g font-size="2.3" fill="#f00">
<text x="67.6" y="39.7">FAULT</text>
<text x="163.1" y="45.2">UL</text>
<text x="163.1" y="42.7">UH</text>
<text x="168.2" y="47.8">VH</text>
<text x="114.6" y="51.9">DAC_out</text>
<text x="173.3" y="50.3">VL</text>
<text x="219" y="52.9">WH</text>
<text x="212.9" y="59">Spare</text>
<text x="224.1" y="55.4">WL</text>
<text x="33.8" y="77.3">PD3</text>
<text x="229.2" y="74.5">PFC_OC</text>
<text x="119.9" y="82.1">ISRC</text>
<text x="33.8" y="87.4">TxCAN</text>
<text x="148.1" y="90">ShCo</text>
<text x="224.1" y="85.9">GNDm</text>
<text x="221.5" y="91">Vm'</text>
<text x="221.5" y="93.5">ShCo</text>
<text x="28.5" y="99.9">RxCAN</text>
<text x="221.5" y="101.1">ShV</text>
<text x="221.5" y="96">ShU</text>
<text x="226.9" y="100.1">U_motor</text>
<text x="226.9" y="105.2">V_motor</text>
<text x="33.6" y="110">PFC_ZC</text>
<text x="147.9" y="117.6">PC6_ACMP1</text>
<text x="147.9" y="115.1">PB5_ACMPN1</text>
<text x="147.9" y="125.3">PD7_ACMP0</text>
<text x="147.9" y="122.7">PB2_ACMPN0</text>
<text x="147.9" y="130.3">PD6_ACMPN2</text>
<text x="226.9" y="130.6">W_motor</text>
<text x="81.6" y="134.2">PD4</text>
<text x="147.9" y="132.9">PD5_ACMP2</text>
<text x="269.8" y="138">FAULT</text>
<text x="269.8" y="135.4">Temp</text>
<text x="285" y="132.9">Spare</text>
<text x="168.5" y="140.8">H1</text>
<text x="168.5" y="143.3">H2</text>
<text x="234.2" y="139.2">H1</text>
<text x="234.2" y="141.8">H2</text>
<text x="269.8" y="143">PFC_ZC</text>
<text x="168.5" y="145.8">H3</text>
<text x="216.7" y="148.4">Vn_motor</text>
<text x="234.2" y="144.3">H3</text>
<text x="269.8" y="148.1">PFC_OC</text>
<text x="147.6" y="158.5">DAC_out</text>
<text x="73.2" y="167.2">Spare</text>
<text x="89.2" y="167.2">Temp</text>
<text x="3.1" y="178.4">PD3</text>
<text x="33.6" y="177.3">MOSI_A</text>
<text x="71.7" y="178.4">PD4</text>
<text x="119.9" y="177.3">SCK</text>
<text x="41.2" y="181.1">TxDLIN</text>
<text x="41.2" y="183.7">TxD</text>
<text x="119.9" y="181.1">RxDLIN</text>
<text x="119.9" y="183.7">RxD</text>
<text x="130.9" y="188.8">ISRC</text>
<text x="153" y="187.5">POT</text>
</g>
<g font-size="2.3" fill="#004080">
<text x="72.2" y="67.6" transform="rotate(-90 72.2 67.6)">PD1(...)</text>
<text x="87.5" y="67.5" transform="rotate(-90 87.5 67.5)">PB5(...)</text>
<text x="90" y="67.6" transform="rotate(-90 90 67.6)">PC7(...)</text>
<text x="54.7" y="74.7">PD2(PSCIN2/...)</text>
<text x="54.7" y="77.3">PD3(TXD/TXLIN/...)</text>
<text x="74.8" y="73.3" transform="rotate(-90 74.8 73.3)">PE0(RESET)</text>
<text x="77.3" y="77.8" transform="rotate(-90 77.3 77.8)">PC0(PCINT16/...)</text>
<text x="79.9" y="77.8" transform="rotate(-90 79.9 77.8)">PD0(PCINT16/...)</text>
<text x="82.4" y="74.3" transform="rotate(-90 82.4 74.3)">PB7(ADC4/...)</text>
<text x="84.9" y="74.3" transform="rotate(-90 84.9 74.3)">PB6(ADC7/...)</text>
<text x="87" y="74.7">PB4(AMP0+/...)</text>
<text x="87.6" y="77.3">PB3(AMP0-/...)</text>
<text x="54.7" y="79.8">PC1(PSCIN1/...)</text>
<text x="54.7" y="82.3">VCC</text>
<text x="89.6" y="79.8">PC6(ADC10)</text>
<text x="89.8" y="82.3">AREF(ISRC)</text>
<text x="54.7" y="84.9">GND</text>
<text x="54.7" y="87.4">PC2(T0/TXCAN/...)</text>
<text x="54.7" y="90">PC3(RXCAN/T1/...)</text>
<text x="88.3" y="90">PC5(ADC9/...)</text>
<text x="96.3" y="84.9">AGND</text>
<text x="96.6" y="87.4">AVCC</text>
<text x="54.7" y="92.5">PB0(PSCOUT2A/...)</text>
<text x="95.1" y="92.5">PC4(...)</text>
<text x="72.2" y="105.4" transform="rotate(-90 72.2 105.4)">PB1(T2B/...)</text>
<text x="74.8" y="105.4" transform="rotate(-90 74.8 105.4)">PE1(XTAL1/...)</text>
<text x="77.3" y="105.4" transform="rotate(-90 77.3 105.4)">PE2(XTAL2/...)</text>
<text x="79.9" y="105.4" transform="rotate(-90 79.9 105.4)">PD4(RXD/...)</text>
<text x="82.4" y="105.4" transform="rotate(-90 82.4 105.4)">PD5(ADC2/...)</text>
<text x="84.9" y="105.4" transform="rotate(-90 84.9 105.4)">PD6(ADC3/...)</text>
<text x="87.5" y="105.4" transform="rotate(-90 87.5 105.4)">PD7(ACMP0/...)</text>
<text x="90" y="105.4" transform="rotate(-90 90 105.4)">PB2(ADC5/...)</text>
</g>
<g font-size="2.3" fill="#008000">
<text x="80.3" y="151.9">R46</text>
<text x="80.3" y="155">N.M</text>
<text x="98.1" y="151.9">R47</text>
<text x="98.1" y="155">N.M</text>
</g>
<g font-size="1.8">
<text x="31.8" y="1.9">5</text>
<text x="90.1" y="1.9">4</text>
<text x="148.5" y="1.9">3</text>
<text x="206.9" y="1.9">2</text>
<text x="265.2" y="1.9">1</text>
<text x=".7" y="29.8">D</text>
<text x="295.1" y="29.8">D</text>
<text x=".7" y="81">C</text>
<text x="295.1" y="81">C</text>
<text x=".7" y="132.1">B</text>
<text x="295.1" y="132.1">B</text>
<text x=".7" y="183.3">A</text>
<text x="295.1" y="183.3">A</text>
<text x="31.8" y="209.2">5</text>
<text x="90.1" y="209.2">4</text>
<text x="148.5" y="209.2">3</text>
<text x="206.9" y="209.2">2</text>
<text x="265.2" y="209.2">1</text>
</g>
</svg>
